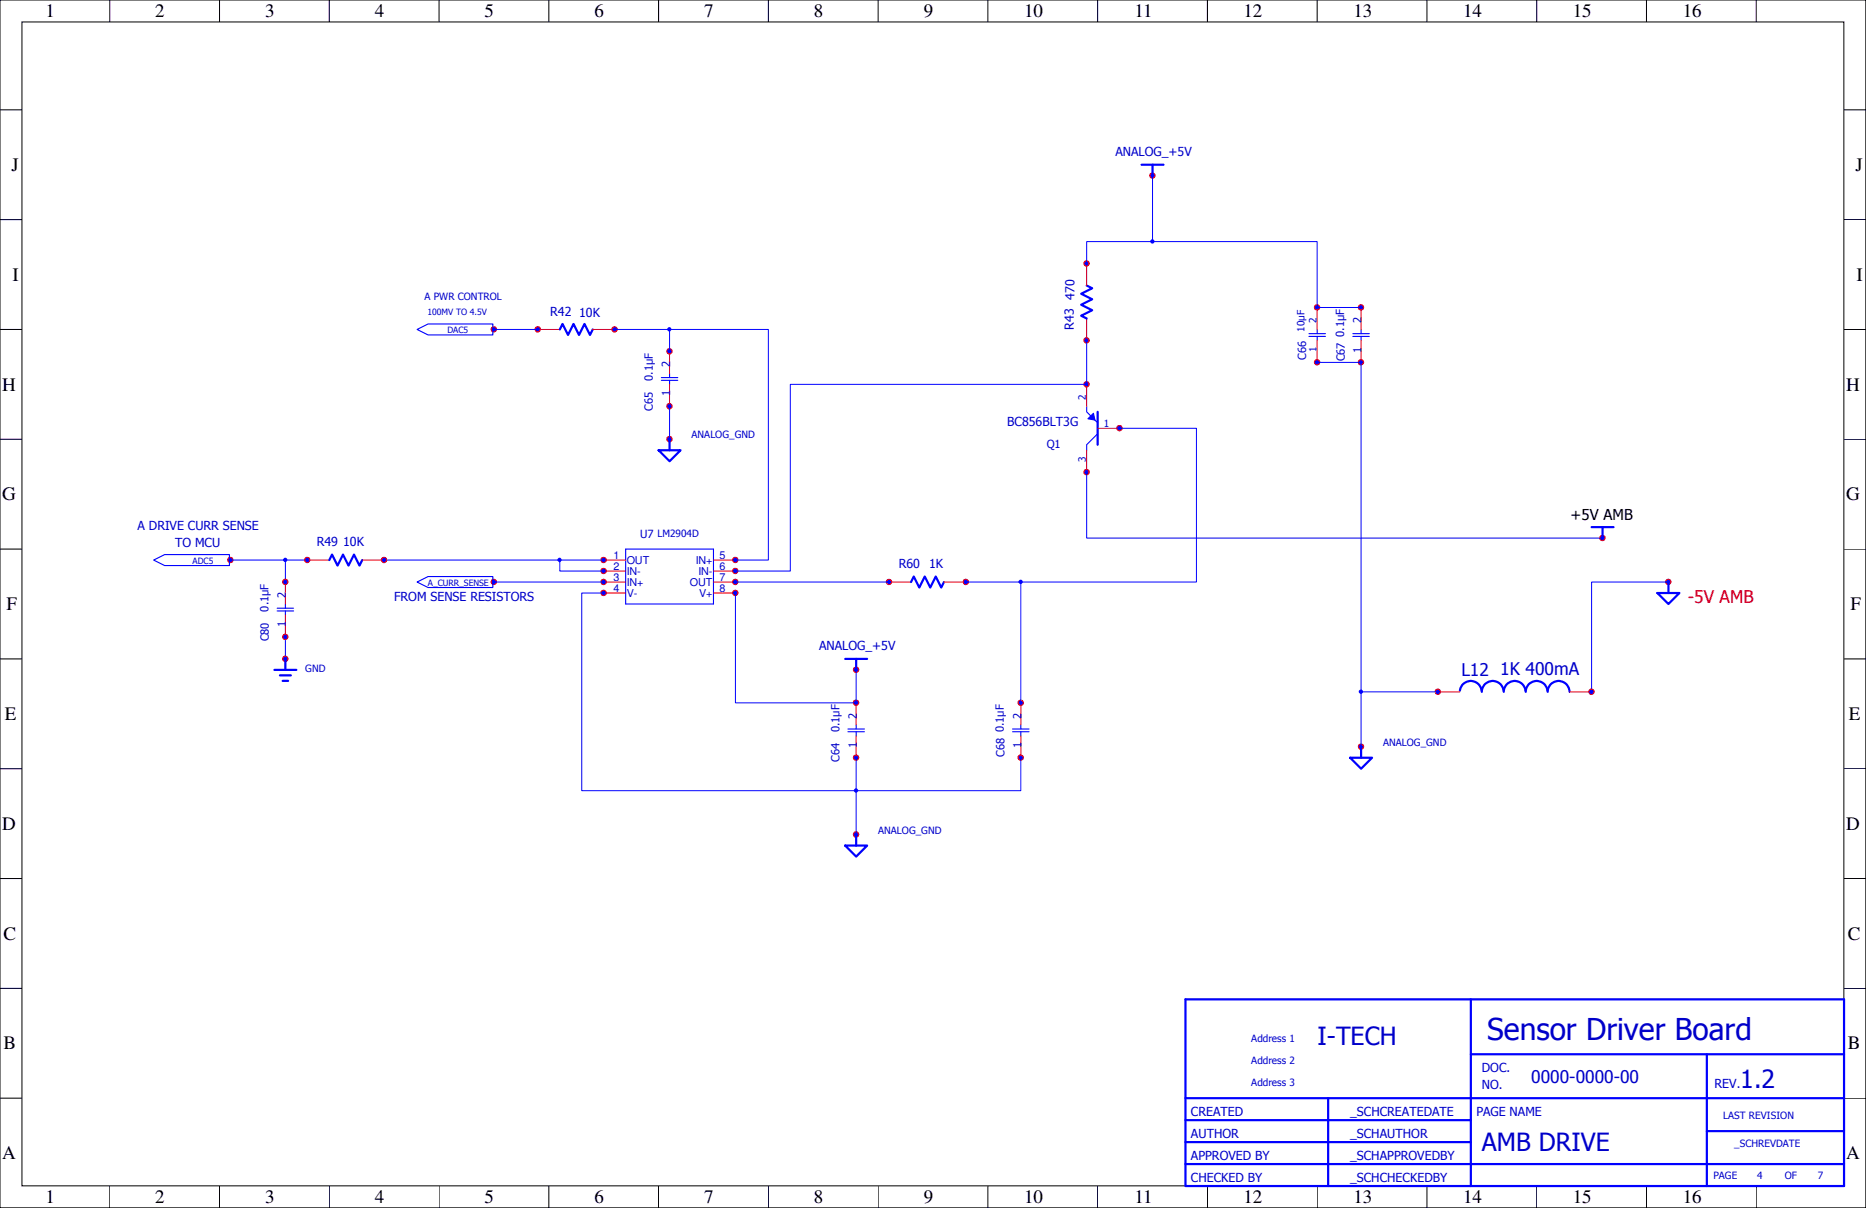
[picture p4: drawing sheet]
<svg xmlns="http://www.w3.org/2000/svg" width="432mm" height="279mm" viewBox="0 0 432 279" stroke-linecap="round" stroke-linejoin="round" font-family="sans-serif">
<g fill="none" stroke="#000" stroke-width=".23">
<path d="M0 0h431.8v279.4h-431.8zM5.1 5.1h421.6v269.2h-421.6zM25.4 0v5.1M50.8 0v5.1M76.2 0v5.1M101.6 0v5.1M127 0v5.1M152.4 0v5.1M177.8 0v5.1M203.2 0v5.1M228.6 0v5.1M254 0v5.1"/>
<path d="M279.4 0v5.1M304.8 0v5.1M330.2 0v5.1M355.6 0v5.1M381 0v5.1M406.4 0v5.1M0 25.4h5.1M426.7 25.4h5.1M0 50.8h5.1M426.7 50.8h5.1M0 76.2h5.1M426.7 76.2h5.1"/>
<path d="M0 101.6h5.1M426.7 101.6h5.1M0 127h5.1M426.7 127h5.1M0 152.4h5.1M426.7 152.4h5.1M0 177.8h5.1M426.7 177.8h5.1M0 203.2h5.1M426.7 203.2h5.1M0 228.6h5.1M426.7 228.6h5.1"/>
<path d="M0 254h5.1M426.7 254h5.1M25.4 274.3v5.1M50.8 274.3v5.1M76.2 274.3v5.1M101.6 274.3v5.1M127 274.3v5.1M152.4 274.3v5.1M177.8 274.3v5.1M203.2 274.3v5.1M228.6 274.3v5.1M254 274.3v5.1"/>
<path d="M279.4 274.3v5.1M304.8 274.3v5.1M330.2 274.3v5.1M355.6 274.3v5.1M381 274.3v5.1M406.4 274.3v5.1"/>
</g>
<path d="M340.4 231.1v28h-66.1v-5.1M274.3 259.1v5.1h66.1v-5.1M307.3 254v20.3M340.4 243.8h86.3M395 243.8v30.5M426.7 254h-152.4v-22.9h152.4v43.2h-86.3M274.3 264.2v5h66.1v-5M274.3 269.2v5.1h66.1v-5.1h86.3M395 261.6h31.7" fill="none" stroke="#00f" stroke-width=".51"/>
<path d="M144.8 127h20.3v12.7h-20.3z" fill="none" stroke="#00f" stroke-width=".25"/>
<path d="M139.7 129.5h5.1" fill="none" stroke="#f00" stroke-width=".23"/>
<circle cx="139.7" cy="129.5" r=".62" fill="#f00"/>
<circle cx="139.7" cy="129.5" r=".62" fill="none" stroke="#f00" stroke-width=".25"/>
<circle cx="139.7" cy="129.5" r=".37" fill="#00f"/>
<circle cx="139.7" cy="129.5" r=".37" fill="none" stroke="#00f" stroke-width=".23"/>
<path d="M139.7 132.1h5.1" fill="none" stroke="#f00" stroke-width=".23"/>
<circle cx="139.7" cy="132.1" r=".62" fill="#f00"/>
<circle cx="139.7" cy="132.1" r=".62" fill="none" stroke="#f00" stroke-width=".25"/>
<circle cx="139.7" cy="132.1" r=".37" fill="#00f"/>
<circle cx="139.7" cy="132.1" r=".37" fill="none" stroke="#00f" stroke-width=".23"/>
<path d="M139.7 134.6h5.1" fill="none" stroke="#f00" stroke-width=".23"/>
<circle cx="139.7" cy="134.6" r=".62" fill="#f00"/>
<circle cx="139.7" cy="134.6" r=".62" fill="none" stroke="#f00" stroke-width=".25"/>
<circle cx="139.7" cy="134.6" r=".38" fill="#00f"/>
<circle cx="139.7" cy="134.6" r=".38" fill="none" stroke="#00f" stroke-width=".23"/>
<path d="M139.7 137.2h5.1" fill="none" stroke="#f00" stroke-width=".23"/>
<circle cx="139.7" cy="137.1" r=".62" fill="#f00"/>
<circle cx="139.7" cy="137.1" r=".62" fill="none" stroke="#f00" stroke-width=".25"/>
<circle cx="139.7" cy="137.1" r=".37" fill="#00f"/>
<circle cx="139.7" cy="137.1" r=".37" fill="none" stroke="#00f" stroke-width=".23"/>
<path d="M165.1 129.5h5.1" fill="none" stroke="#f00" stroke-width=".23"/>
<circle cx="170.2" cy="129.5" r=".62" fill="#f00"/>
<circle cx="170.2" cy="129.5" r=".62" fill="none" stroke="#f00" stroke-width=".25"/>
<circle cx="170.1" cy="129.5" r=".37" fill="#00f"/>
<circle cx="170.1" cy="129.5" r=".37" fill="none" stroke="#00f" stroke-width=".23"/>
<path d="M165.1 132.1h5.1" fill="none" stroke="#f00" stroke-width=".23"/>
<circle cx="170.2" cy="132.1" r=".62" fill="#f00"/>
<circle cx="170.2" cy="132.1" r=".62" fill="none" stroke="#f00" stroke-width=".25"/>
<circle cx="170.1" cy="132.1" r=".37" fill="#00f"/>
<circle cx="170.1" cy="132.1" r=".37" fill="none" stroke="#00f" stroke-width=".23"/>
<path d="M165.1 134.6h5.1" fill="none" stroke="#f00" stroke-width=".23"/>
<circle cx="170.2" cy="134.6" r=".62" fill="#f00"/>
<circle cx="170.2" cy="134.6" r=".62" fill="none" stroke="#f00" stroke-width=".25"/>
<circle cx="170.1" cy="134.6" r=".38" fill="#00f"/>
<circle cx="170.1" cy="134.6" r=".38" fill="none" stroke="#00f" stroke-width=".23"/>
<path d="M165.1 137.2h5.1" fill="none" stroke="#f00" stroke-width=".23"/>
<circle cx="170.2" cy="137.1" r=".62" fill="#f00"/>
<circle cx="170.2" cy="137.1" r=".62" fill="none" stroke="#f00" stroke-width=".25"/>
<circle cx="170.1" cy="137.1" r=".37" fill="#00f"/>
<g fill="none" stroke="#00f" stroke-width=".23">
<path d="M139.7 129.5h-10.2v2.6h10.2"/>
<circle cx="170.1" cy="137.1" r=".37"/>
</g>
<circle cx="129.5" cy="129.5" r=".49" fill="#00f"/>
<path d="M88.9 129.5h40.6" fill="none" stroke="#00f" stroke-width=".23"/>
<circle cx="114.3" cy="134.6" r=".62" fill="#f00"/>
<circle cx="114.3" cy="134.6" r=".62" fill="none" stroke="#f00" stroke-width=".25"/>
<circle cx="114.3" cy="134.6" r=".38" fill="#00f"/>
<g fill="none" stroke="#00f" stroke-width=".23">
<path d="M114.3 134.6h25.4"/>
<circle cx="114.3" cy="134.6" r=".38"/>
</g>
<path d="M96.5 134.6l2.6-1.3h14.9v2.6h-14.9zM196.2 169.2h3.8M196.2 168.6h3.8M198.1 167.6v1M198.1 169.2v1" fill="none" stroke="#00f" stroke-width=".25"/>
<path d="M198.1 170.2v5.1" fill="none" stroke="#f00" stroke-width=".23"/>
<circle cx="198.1" cy="175.2" r=".62" fill="#f00"/>
<circle cx="198.1" cy="175.2" r=".62" fill="none" stroke="#f00" stroke-width=".25"/>
<circle cx="198.1" cy="175.2" r=".37" fill="#00f"/>
<circle cx="198.1" cy="175.2" r=".37" fill="none" stroke="#00f" stroke-width=".23"/>
<path d="M198.1 162.6v5" fill="none" stroke="#f00" stroke-width=".23"/>
<circle cx="198.1" cy="162.5" r=".62" fill="#f00"/>
<circle cx="198.1" cy="162.5" r=".62" fill="none" stroke="#f00" stroke-width=".25"/>
<circle cx="198.1" cy="162.5" r=".37" fill="#00f"/>
<circle cx="198.1" cy="162.5" r=".37" fill="none" stroke="#00f" stroke-width=".23"/>
<circle cx="53.3" cy="129.5" r=".62" fill="#f00"/>
<circle cx="53.3" cy="129.5" r=".62" fill="none" stroke="#f00" stroke-width=".25"/>
<circle cx="53.3" cy="129.5" r=".37" fill="#00f"/>
<circle cx="53.3" cy="129.5" r=".37" fill="none" stroke="#00f" stroke-width=".23"/>
<path d="M35.6 129.5l2.5-1.2h15v2.5h-15z" fill="none" stroke="#00f" stroke-width=".25"/>
<path d="M124.5 76.2h5" fill="none" stroke="#f00" stroke-width=".23"/>
<circle cx="124.4" cy="76.2" r=".62" fill="#f00"/>
<circle cx="124.4" cy="76.2" r=".62" fill="none" stroke="#f00" stroke-width=".25"/>
<circle cx="124.4" cy="76.2" r=".37" fill="#00f"/>
<circle cx="124.4" cy="76.2" r=".37" fill="none" stroke="#00f" stroke-width=".23"/>
<path d="M129.5 76.2l.7-1.3 1.2 2.6 1.3-2.6 1.3 2.6 1.3-2.6 1.2 2.6 .7-1.3" fill="none" stroke="#00f" stroke-width=".51"/>
<path d="M137.2 76.2h5" fill="none" stroke="#f00" stroke-width=".23"/>
<circle cx="142.2" cy="76.2" r=".62" fill="#f00"/>
<circle cx="142.2" cy="76.2" r=".62" fill="none" stroke="#f00" stroke-width=".25"/>
<circle cx="142.2" cy="76.2" r=".37" fill="#00f"/>
<circle cx="142.2" cy="76.2" r=".37" fill="none" stroke="#00f" stroke-width=".23"/>
<path d="M153 88h3.8M153 87.3h3.8M154.9 86.4v.9M154.9 88v.9" fill="none" stroke="#00f" stroke-width=".25"/>
<path d="M154.9 88.9v5.1" fill="none" stroke="#f00" stroke-width=".23"/>
<circle cx="154.9" cy="94" r=".62" fill="#f00"/>
<circle cx="154.9" cy="94" r=".62" fill="none" stroke="#f00" stroke-width=".25"/>
<circle cx="154.9" cy="94" r=".37" fill="#00f"/>
<circle cx="154.9" cy="94" r=".37" fill="none" stroke="#00f" stroke-width=".23"/>
<path d="M154.9 81.3v5.1" fill="none" stroke="#f00" stroke-width=".23"/>
<circle cx="154.9" cy="81.3" r=".62" fill="#f00"/>
<circle cx="154.9" cy="81.3" r=".62" fill="none" stroke="#f00" stroke-width=".25"/>
<circle cx="154.9" cy="81.3" r=".37" fill="#00f"/>
<circle cx="154.9" cy="81.3" r=".37" fill="none" stroke="#00f" stroke-width=".23"/>
<path d="M251.5 73.7v5" fill="none" stroke="#f00" stroke-width=".23"/>
<circle cx="251.4" cy="78.7" r=".62" fill="#f00"/>
<circle cx="251.4" cy="78.7" r=".62" fill="none" stroke="#f00" stroke-width=".25"/>
<circle cx="251.4" cy="78.7" r=".35" fill="#00f"/>
<circle cx="251.4" cy="78.7" r=".35" fill="none" stroke="#00f" stroke-width=".23"/>
<path d="M251.5 66l1.2 .7-2.5 1.2 2.5 1.3-2.5 1.3 2.5 1.3-2.5 1.2 1.3 .7" fill="none" stroke="#00f" stroke-width=".51"/>
<path d="M251.5 61v5" fill="none" stroke="#f00" stroke-width=".23"/>
<circle cx="251.4" cy="60.9" r=".62" fill="#f00"/>
<circle cx="251.4" cy="60.9" r=".62" fill="none" stroke="#f00" stroke-width=".25"/>
<circle cx="251.4" cy="60.9" r=".35" fill="#00f"/>
<circle cx="251.4" cy="60.9" r=".35" fill="none" stroke="#00f" stroke-width=".23"/>
<path d="M313.1 77.8h3.8M313.1 77.2h3.8M315 76.2v1M315 77.8v.9" fill="none" stroke="#00f" stroke-width=".25"/>
<path d="M315 78.7v5.1" fill="none" stroke="#f00" stroke-width=".23"/>
<circle cx="314.9" cy="83.8" r=".62" fill="#f00"/>
<circle cx="314.9" cy="83.8" r=".62" fill="none" stroke="#f00" stroke-width=".25"/>
<circle cx="314.9" cy="83.8" r=".35" fill="#00f"/>
<circle cx="314.9" cy="83.8" r=".35" fill="none" stroke="#00f" stroke-width=".23"/>
<path d="M315 71.1v5.1" fill="none" stroke="#f00" stroke-width=".23"/>
<circle cx="314.9" cy="71.1" r=".62" fill="#f00"/>
<circle cx="314.9" cy="71.1" r=".62" fill="none" stroke="#f00" stroke-width=".25"/>
<circle cx="314.9" cy="71.1" r=".35" fill="#00f"/>
<circle cx="314.9" cy="71.1" r=".35" fill="none" stroke="#00f" stroke-width=".23"/>
<path d="M302.9 77.8h3.8M302.9 77.2h3.8M304.8 76.2v1M304.8 77.8v.9" fill="none" stroke="#00f" stroke-width=".25"/>
<path d="M304.8 78.7v5.1" fill="none" stroke="#f00" stroke-width=".23"/>
<circle cx="304.8" cy="83.8" r=".62" fill="#f00"/>
<circle cx="304.8" cy="83.8" r=".62" fill="none" stroke="#f00" stroke-width=".25"/>
<circle cx="304.8" cy="83.8" r=".37" fill="#00f"/>
<circle cx="304.8" cy="83.8" r=".37" fill="none" stroke="#00f" stroke-width=".23"/>
<path d="M304.8 71.1v5.1" fill="none" stroke="#f00" stroke-width=".23"/>
<circle cx="304.8" cy="71.1" r=".62" fill="#f00"/>
<circle cx="304.8" cy="71.1" r=".62" fill="none" stroke="#f00" stroke-width=".25"/>
<circle cx="304.8" cy="71.1" r=".37" fill="#00f"/>
<circle cx="304.8" cy="71.1" r=".37" fill="none" stroke="#00f" stroke-width=".23"/>
<path d="M234.3 169.2h3.8M234.3 168.6h3.8M236.2 167.6v1M236.2 169.2v1" fill="none" stroke="#00f" stroke-width=".25"/>
<path d="M236.2 170.2v5.1" fill="none" stroke="#f00" stroke-width=".23"/>
<circle cx="236.2" cy="175.2" r=".62" fill="#f00"/>
<circle cx="236.2" cy="175.2" r=".62" fill="none" stroke="#f00" stroke-width=".25"/>
<circle cx="236.2" cy="175.2" r=".37" fill="#00f"/>
<circle cx="236.2" cy="175.2" r=".37" fill="none" stroke="#00f" stroke-width=".23"/>
<path d="M236.2 162.6v5" fill="none" stroke="#f00" stroke-width=".23"/>
<circle cx="236.2" cy="162.5" r=".62" fill="#f00"/>
<circle cx="236.2" cy="162.5" r=".62" fill="none" stroke="#f00" stroke-width=".25"/>
<circle cx="236.2" cy="162.5" r=".37" fill="#00f"/>
<circle cx="236.2" cy="162.5" r=".37" fill="none" stroke="#00f" stroke-width=".23"/>
<circle cx="370.8" cy="124.4" r=".62" fill="#f00"/>
<circle cx="370.8" cy="124.4" r=".62" fill="none" stroke="#f00" stroke-width=".25"/>
<circle cx="370.8" cy="124.4" r=".37" fill="#00f"/>
<circle cx="370.8" cy="124.4" r=".37" fill="none" stroke="#00f" stroke-width=".23"/>
<path d="M368.3 121.9h5.1M370.8 121.9v2.6" fill="none" stroke="#00f" stroke-width=".51"/>
<circle cx="386.1" cy="134.6" r=".62" fill="#f00"/>
<circle cx="386.1" cy="134.6" r=".62" fill="none" stroke="#f00" stroke-width=".25"/>
<circle cx="386" cy="134.6" r=".38" fill="#00f"/>
<g fill="none" stroke="#00f" stroke-width=".23">
<path d="M386.1 134.6h-17.8v25.4"/>
<circle cx="386" cy="134.6" r=".38"/>
</g>
<path d="M383.5 137.2h5.1l-2.5 2.5zM386.1 134.6v2.6M337.8 159.7a2.55 2.55 0 0 1 2.7-2.2 2.55 2.55 0 0 1 2.4 2.5M342.9 159.7a2.55 2.55 0 0 1 2.7-2.2 2.55 2.55 0 0 1 2.4 2.5M348 159.7a2.55 2.55 0 0 1 2.7-2.2 2.55 2.55 0 0 1 2.4 2.5M353.1 159.7a2.55 2.55 0 0 1 2.6-2.2 2.55 2.55 0 0 1 2.4 2.5M358.1 159.7a2.55 2.55 0 0 1 2.7-2.2 2.55 2.55 0 0 1 2.4 2.5" fill="none" stroke="#00f" stroke-width=".51"/>
<path d="M332.7 160h5.1" fill="none" stroke="#f00" stroke-width=".23"/>
<circle cx="332.7" cy="160" r=".62" fill="#f00"/>
<circle cx="332.7" cy="160" r=".62" fill="none" stroke="#f00" stroke-width=".25"/>
<circle cx="332.7" cy="160" r=".38" fill="#00f"/>
<circle cx="332.7" cy="160" r=".38" fill="none" stroke="#00f" stroke-width=".23"/>
<path d="M363.2 160h5.1" fill="none" stroke="#f00" stroke-width=".23"/>
<circle cx="368.3" cy="160" r=".62" fill="#f00"/>
<circle cx="368.3" cy="160" r=".62" fill="none" stroke="#f00" stroke-width=".25"/>
<circle cx="368.3" cy="160" r=".38" fill="#00f"/>
<g fill="none" stroke="#00f" stroke-width=".23">
<path d="M66 147.3v5.1"/>
<circle cx="368.3" cy="160" r=".38"/>
</g>
<circle cx="66" cy="129.5" r=".5" fill="#00f"/>
<path d="M53.3 129.5h17.8M66 129.5v5.1" fill="none" stroke="#00f" stroke-width=".23"/>
<circle cx="66" cy="152.4" r=".62" fill="#f00"/>
<circle cx="66" cy="152.4" r=".62" fill="none" stroke="#f00" stroke-width=".25"/>
<circle cx="66" cy="152.4" r=".37" fill="#00f"/>
<circle cx="66" cy="152.4" r=".37" fill="none" stroke="#00f" stroke-width=".23"/>
<path d="M63.5 154.9h5.1M64.8 156.2h2.5M65.4 157.5h1.3M66 152.4v2.5" fill="none" stroke="#00f" stroke-width=".51"/>
<path d="M71.1 129.5h5.1" fill="none" stroke="#f00" stroke-width=".23"/>
<circle cx="71.1" cy="129.5" r=".62" fill="#f00"/>
<circle cx="71.1" cy="129.5" r=".62" fill="none" stroke="#f00" stroke-width=".25"/>
<circle cx="71.1" cy="129.5" r=".37" fill="#00f"/>
<circle cx="71.1" cy="129.5" r=".37" fill="none" stroke="#00f" stroke-width=".23"/>
<path d="M76.2 129.5l.6-1.2 1.3 2.5 1.3-2.5 1.2 2.5 1.3-2.5 1.3 2.5 .6-1.3" fill="none" stroke="#00f" stroke-width=".51"/>
<path d="M83.8 129.5h5.1" fill="none" stroke="#f00" stroke-width=".23"/>
<circle cx="88.9" cy="129.5" r=".62" fill="#f00"/>
<circle cx="88.9" cy="129.5" r=".62" fill="none" stroke="#f00" stroke-width=".25"/>
<circle cx="88.9" cy="129.5" r=".37" fill="#00f"/>
<circle cx="88.9" cy="129.5" r=".37" fill="none" stroke="#00f" stroke-width=".23"/>
<path d="M66 139.7v1M64.1 141.3h3.8M64.1 140.7h3.8M66 141.3v.9" fill="none" stroke="#00f" stroke-width=".25"/>
<path d="M66 142.2v5.1" fill="none" stroke="#f00" stroke-width=".23"/>
<circle cx="66" cy="147.3" r=".62" fill="#f00"/>
<circle cx="66" cy="147.3" r=".62" fill="none" stroke="#f00" stroke-width=".25"/>
<circle cx="66" cy="147.3" r=".38" fill="#00f"/>
<circle cx="66" cy="147.3" r=".38" fill="none" stroke="#00f" stroke-width=".23"/>
<path d="M66 134.6v5.1" fill="none" stroke="#f00" stroke-width=".23"/>
<circle cx="66" cy="134.6" r=".62" fill="#f00"/>
<circle cx="66" cy="134.6" r=".62" fill="none" stroke="#f00" stroke-width=".25"/>
<circle cx="66" cy="134.6" r=".38" fill="#00f"/>
<circle cx="66" cy="134.6" r=".38" fill="none" stroke="#00f" stroke-width=".23"/>
<circle cx="114.3" cy="76.2" r=".62" fill="#f00"/>
<circle cx="114.3" cy="76.2" r=".62" fill="none" stroke="#f00" stroke-width=".25"/>
<circle cx="114.3" cy="76.2" r=".37" fill="#00f"/>
<g fill="none" stroke="#00f" stroke-width=".23">
<path d="M142.2 76.2h12.7v5.1"/>
<circle cx="114.3" cy="76.2" r=".37"/>
</g>
<path d="M96.5 76.2l2.6-1.3h14.9v2.6h-14.9z" fill="none" stroke="#00f" stroke-width=".25"/>
<circle cx="154.9" cy="76.2" r=".49" fill="#00f"/>
<path d="M114.3 76.2h10.2M154.9 76.2h22.9v53.3h-7.6" fill="none" stroke="#00f" stroke-width=".23"/>
<circle cx="266.7" cy="40.6" r=".62" fill="#f00"/>
<circle cx="266.7" cy="40.6" r=".62" fill="none" stroke="#f00" stroke-width=".25"/>
<circle cx="266.7" cy="40.6" r=".36" fill="#00f"/>
<circle cx="266.7" cy="40.6" r=".36" fill="none" stroke="#00f" stroke-width=".23"/>
<path d="M264.2 38.1h5M266.7 38.1v2.5" fill="none" stroke="#00f" stroke-width=".51"/>
<circle cx="198.1" cy="154.9" r=".62" fill="#f00"/>
<circle cx="198.1" cy="154.9" r=".62" fill="none" stroke="#f00" stroke-width=".25"/>
<circle cx="198.1" cy="154.9" r=".37" fill="#00f"/>
<g fill="none" stroke="#00f" stroke-width=".23">
<path d="M170.2 137.2v25.4h27.9v-7.7"/>
<circle cx="198.1" cy="154.9" r=".37"/>
</g>
<path d="M195.6 152.4h5.1M198.1 152.4v2.5" fill="none" stroke="#00f" stroke-width=".51"/>
<circle cx="198.1" cy="193" r=".62" fill="#f00"/>
<circle cx="198.1" cy="193" r=".62" fill="none" stroke="#f00" stroke-width=".25"/>
<circle cx="198.1" cy="193" r=".38" fill="#00f"/>
<g fill="none" stroke="#00f" stroke-width=".23">
<path d="M198.1 175.3v7.6"/>
<circle cx="198.1" cy="193" r=".38"/>
</g>
<path d="M195.6 195.6h5.1l-2.6 2.5zM198.1 193v2.6" fill="none" stroke="#00f" stroke-width=".51"/>
<circle cx="198.1" cy="182.8" r=".5" fill="#00f"/>
<path d="M139.7 137.2h-5.1v45.7h63.5M236.2 175.3v7.6h-38.1M198.1 182.9v10.1" fill="none" stroke="#00f" stroke-width=".23"/>
<circle cx="154.9" cy="101.6" r=".62" fill="#f00"/>
<circle cx="154.9" cy="101.6" r=".62" fill="none" stroke="#f00" stroke-width=".25"/>
<circle cx="154.9" cy="101.6" r=".37" fill="#00f"/>
<g fill="none" stroke="#00f" stroke-width=".23">
<path d="M266.7 40.6v15.3h38.1v15.2h10.2M154.9 94v7.6"/>
<circle cx="154.9" cy="101.6" r=".37"/>
</g>
<path d="M152.4 104.1h5.1l-2.6 2.6zM154.9 101.6v2.5" fill="none" stroke="#00f" stroke-width=".51"/>
<circle cx="266.7" cy="55.8" r=".5" fill="#00f"/>
<path d="M266.7 55.9h-15.2v5.1" fill="none" stroke="#00f" stroke-width=".23"/>
<path d="M254 95.2v7.7" fill="none" stroke="#00f" stroke-width=".51"/>
<path d="M251.5 94v1.2l2.5 2.6M254 100.3l-2.5 2.6v1.2" fill="none" stroke="#00f" stroke-width=".25"/>
<path d="M251.8 96.9l1.2-1.3 .4 1.6z" fill="#00f"/>
<path d="M251.8 96.9l1.2-1.3 .4 1.6z" fill="none" stroke="#00f" stroke-width=".25"/>
<path d="M251.5 88.9v5.1" fill="none" stroke="#f00" stroke-width=".23"/>
<circle cx="251.4" cy="88.9" r=".62" fill="#f00"/>
<circle cx="251.4" cy="88.9" r=".62" fill="none" stroke="#f00" stroke-width=".25"/>
<circle cx="251.4" cy="88.9" r=".35" fill="#00f"/>
<circle cx="251.4" cy="88.9" r=".35" fill="none" stroke="#00f" stroke-width=".23"/>
<path d="M254 99.1h5.1" fill="none" stroke="#f00" stroke-width=".23"/>
<circle cx="259.1" cy="99" r=".62" fill="#f00"/>
<circle cx="259.1" cy="99" r=".62" fill="none" stroke="#f00" stroke-width=".25"/>
<circle cx="259.1" cy="99" r=".37" fill="#00f"/>
<circle cx="259.1" cy="99" r=".37" fill="none" stroke="#00f" stroke-width=".23"/>
<path d="M251.5 104.1v5.1" fill="none" stroke="#f00" stroke-width=".23"/>
<circle cx="251.4" cy="109.2" r=".62" fill="#f00"/>
<circle cx="251.4" cy="109.2" r=".62" fill="none" stroke="#f00" stroke-width=".25"/>
<circle cx="251.4" cy="109.2" r=".36" fill="#00f"/>
<g fill="none" stroke="#00f" stroke-width=".23">
<path d="M251.5 78.7v10.2h-68.6v43.2h-12.7M251.5 109.2v15.3h119.3"/>
<circle cx="251.4" cy="109.2" r=".36"/>
</g>
<path d="M205.7 134.6h5.1" fill="none" stroke="#f00" stroke-width=".23"/>
<circle cx="205.7" cy="134.6" r=".62" fill="#f00"/>
<circle cx="205.7" cy="134.6" r=".62" fill="none" stroke="#f00" stroke-width=".25"/>
<circle cx="205.7" cy="134.6" r=".38" fill="#00f"/>
<circle cx="205.7" cy="134.6" r=".38" fill="none" stroke="#00f" stroke-width=".23"/>
<path d="M210.8 134.6l.7-1.3 1.2 2.6 1.3-2.6 1.3 2.6 1.2-2.6 1.3 2.6 .6-1.3" fill="none" stroke="#00f" stroke-width=".51"/>
<path d="M218.4 134.6h5.1" fill="none" stroke="#f00" stroke-width=".23"/>
<circle cx="223.5" cy="134.6" r=".62" fill="#f00"/>
<circle cx="223.5" cy="134.6" r=".62" fill="none" stroke="#f00" stroke-width=".25"/>
<circle cx="223.5" cy="134.6" r=".38" fill="#00f"/>
<g fill="none" stroke="#00f" stroke-width=".23">
<path d="M170.2 134.6h35.5M223.5 134.6h12.7v28"/>
<circle cx="223.5" cy="134.6" r=".38"/>
</g>
<circle cx="236.2" cy="134.6" r=".5" fill="#00f"/>
<path d="M259.1 99.1h17.8v35.5h-40.7" fill="none" stroke="#00f" stroke-width=".23"/>
<circle cx="314.9" cy="172.7" r=".62" fill="#f00"/>
<circle cx="314.9" cy="172.7" r=".62" fill="none" stroke="#f00" stroke-width=".25"/>
<circle cx="314.9" cy="172.7" r=".36" fill="#00f"/>
<g fill="none" stroke="#00f" stroke-width=".23">
<path d="M304.8 83.8h10.2v76.2h17.7"/>
<circle cx="314.9" cy="172.7" r=".36"/>
</g>
<path d="M312.4 175.3h5.1l-2.5 2.5zM315 172.7v2.6" fill="none" stroke="#00f" stroke-width=".51"/>
<circle cx="314.9" cy="160" r=".5" fill="#00f"/>
<path d="M315 160v12.7" fill="none" stroke="#00f" stroke-width=".23"/>
<text font-size="6.9" fill="#0000c8" x="344.2" y="240.6">Sensor Driver Board</text>
<g font-size="5.8" fill="#0000c8">
<text x="304.9" y="241.8">I-TECH</text>
<text x="402.7" y="251.5">1.2</text>
<text x="342.9" y="266.1">AMB DRIVE</text>
</g>
<g font-size="4.4">
<text x="10.5" y="4">1</text>
<text x="35.9" y="4">2</text>
<text x="61.3" y="4">3</text>
<text x="86.7" y="4">4</text>
<text x="112.1" y="4">5</text>
<text x="137.5" y="4">6</text>
<text x="162.9" y="4">7</text>
<text x="188.3" y="4">8</text>
<text x="213.7" y="4">9</text>
<text x="237" y="4">10</text>
<text x="262.6" y="4">11</text>
<text x="287.8" y="4">12</text>
<text x="313.2" y="4">13</text>
<text x="338.6" y="4">14</text>
<text x="364" y="4">15</text>
<text x="389.4" y="4">16</text>
<text x="2.6" y="39.5">J</text>
<text x="429.3" y="39.5">J</text>
<text x="2.9" y="64.9">I</text>
<text x="429.6" y="64.9">I</text>
<text x=".5" y="90.3">H</text>
<text x="427.2" y="90.3">H</text>
<text x=".5" y="115.7">G</text>
<text x="427.2" y="115.7">G</text>
<text x="1.5" y="141.1">F</text>
<text x="428.2" y="141.1">F</text>
<text x="1.1" y="166.5">E</text>
<text x="427.9" y="166.5">E</text>
<text x=".5" y="191.9">D</text>
<text x="427.2" y="191.9">D</text>
<text x=".8" y="217.3">C</text>
<text x="427.6" y="217.3">C</text>
<text x=".8" y="242.7">B</text>
<text x="427.6" y="242.7">B</text>
<text x=".5" y="268.1">A</text>
<text x="427.2" y="268.1">A</text>
<text x="10.5" y="278.3">1</text>
<text x="35.9" y="278.3">2</text>
<text x="61.3" y="278.3">3</text>
<text x="86.7" y="278.3">4</text>
<text x="112.1" y="278.3">5</text>
<text x="137.5" y="278.3">6</text>
<text x="162.9" y="278.3">7</text>
<text x="188.3" y="278.3">8</text>
<text x="213.7" y="278.3">9</text>
<text x="237" y="278.3">10</text>
<text x="262.6" y="278.3">11</text>
<text x="287.8" y="278.3">12</text>
<text x="313.2" y="278.3">13</text>
<text x="338.6" y="278.3">14</text>
<text x="364" y="278.3">15</text>
<text x="389.4" y="278.3">16</text>
</g>
<text font-size="4" fill="#f00" x="390.6" y="139.4">-5V AMB</text>
<g font-size="4" fill="#0000c8">
<text x="338.2" y="156.4">L12</text>
<text x="347.2" y="156.1">1K 400mA</text>
<text x="354.3" y="250.4">0000-0000-00</text>
</g>
<text font-size="3.5" x="363.4" y="120.2">+5V AMB</text>
<g font-size="2.9" fill="#0000c8">
<text x="258.1" y="36">ANALOG_+5V</text>
<text x="248.6" y="69.3" transform="rotate(-90 248.6 69.3)">470</text>
<text x="127.3" y="73">R42</text>
<text x="134" y="73.2">10K</text>
<text x="248.5" y="76.3" transform="rotate(-90 248.5 76.3)">R43</text>
<text x="233.1" y="98.5">BC856BLT3G</text>
<text x="31.8" y="122.5">A DRIVE CURR SENSE</text>
<text x="40.5" y="126.5">TO MCU</text>
<text x="73.3" y="126.3">R49</text>
<text x="79.4" y="126.2">10K</text>
<text x="208" y="131.5">R60</text>
<text x="215" y="131.3">1K</text>
<text x="91.2" y="139.1">FROM SENSE RESISTORS</text>
<text x="189.5" y="150.3">ANALOG_+5V</text>
<text x="342.9" y="248">DOC.</text>
<text x="342.9" y="251.8">NO.</text>
<text x="396.7" y="251.5">REV.</text>
<text x="275.6" y="258.1">CREATED</text>
<text x="275.6" y="263.2">AUTHOR</text>
<text x="312.4" y="263.2">_SCHAUTHOR</text>
<text x="312.4" y="258.1">_SCHCREATEDATE</text>
<text x="341.6" y="258.1">PAGE NAME</text>
<text x="275.6" y="268.3">APPROVED BY</text>
<text x="312.4" y="268.3">_SCHAPPROVEDBY</text>
<text x="275.6" y="273.4">CHECKED BY</text>
<text x="312.4" y="273.4">_SCHCHECKEDBY</text>
</g>
<g font-size="2.6" fill="#0000c8">
<text x="311.1" y="77.9" transform="rotate(-90 311.1 77.9)">0.1µF</text>
<text x="315.1" y="74.8" transform="rotate(-90 315.1 74.8)">2</text>
<text x="302.3" y="83.3" transform="rotate(-90 302.3 83.3)">C66</text>
<text x="311.2" y="83.6" transform="rotate(-90 311.2 83.6)">C67</text>
<text x="315.1" y="81.5" transform="rotate(-90 315.1 81.5)">1</text>
<text x="151" y="88.1" transform="rotate(-90 151 88.1)">0.1µF</text>
<text x="155.1" y="85" transform="rotate(-90 155.1 85)">2</text>
<text x="151.1" y="95" transform="rotate(-90 151.1 95)">C65</text>
<text x="155.1" y="91.7" transform="rotate(-90 155.1 91.7)">1</text>
<text x="242.2" y="103.6">Q1</text>
<text x="148.2" y="124.3">U7</text>
<text x="62.1" y="141.4" transform="rotate(-90 62.1 141.4)">0.1µF</text>
<text x="66.2" y="138.3" transform="rotate(-90 66.2 138.3)">2</text>
<text x="62.2" y="148.3" transform="rotate(-90 62.2 148.3)">C80</text>
<text x="66.2" y="145" transform="rotate(-90 66.2 145)">1</text>
<text x="198.2" y="166.2" transform="rotate(-90 198.2 166.2)">2</text>
<text x="236.3" y="166.2" transform="rotate(-90 236.3 166.2)">2</text>
<text x="194.2" y="169.4" transform="rotate(-90 194.2 169.4)">0.1µF</text>
<text x="198.2" y="173" transform="rotate(-90 198.2 173)">1</text>
<text x="232.3" y="169.4" transform="rotate(-90 232.3 169.4)">0.1µF</text>
<text x="236.3" y="173" transform="rotate(-90 236.3 173)">1</text>
<text x="194.3" y="176.3" transform="rotate(-90 194.3 176.3)">C64</text>
<text x="232.5" y="175" transform="rotate(-90 232.5 175)">C68</text>
</g>
<g font-size="2.5" fill="#0000c8">
<text x="142" y="129.2">1</text>
<text x="142" y="131.8">2</text>
<text x="145" y="130.5">OUT</text>
<text x="161" y="130.5">IN+</text>
<text x="166.5" y="129.2">5</text>
<text x="166.5" y="131.8">6</text>
<text x="142" y="134.3">3</text>
<text x="142" y="136.9">4</text>
<text x="145" y="133.1">IN-</text>
<text x="145" y="135.6">IN+</text>
<text x="159.6" y="135.6">OUT</text>
<text x="161.6" y="133.1">IN-</text>
<text x="166.5" y="134.3">7</text>
<text x="166.5" y="136.9">8</text>
<text x="145" y="138.1">V-</text>
<text x="161.8" y="138.1">V+</text>
</g>
<g font-size="2.3" fill="#0000c8">
<text x="98.3" y="69.4">A PWR CONTROL</text>
<text x="301.8" y="76.7" transform="rotate(-90 301.8 76.7)">10µF</text>
<text x="304.6" y="74.8" transform="rotate(-90 304.6 74.8)">2</text>
<text x="304.6" y="81.4" transform="rotate(-90 304.6 81.4)">1</text>
<text x="251.3" y="92.6" transform="rotate(-90 251.3 92.6)">2</text>
<text x="160" y="101.4">ANALOG_GND</text>
<text x="255.4" y="98.8">1</text>
<text x="251.3" y="106.8" transform="rotate(-90 251.3 106.8)">3</text>
<text x="152.1" y="124.2">LM2904D</text>
<text x="70.7" y="155.3">GND</text>
<text x="320" y="172.5">ANALOG_GND</text>
<text x="203.2" y="192.8">ANALOG_GND</text>
<text x="289.6" y="241.1">Address 1</text>
<text x="289.6" y="246.2">Address 2</text>
<text x="289.6" y="251.2">Address 3</text>
<text x="398.8" y="258.9">LAST REVISION</text>
<text x="401.3" y="265.2">_SCHREVDATE</text>
<text x="396.5" y="272.6">PAGE</text>
<text x="406.7" y="272.6">4</text>
<text x="413" y="272.6">OF</text>
<text x="420.6" y="272.6">7</text>
</g>
<g font-size="2" fill="#0000c8">
<text x="98.9" y="72.9">100MV TO 4.5V</text>
<text x="103.5" y="76.9">DAC5</text>
<text x="44.6" y="130.4">ADC5</text>
<text x="99" y="135.4">A_CURR_SENSE</text>
</g>
</svg>
